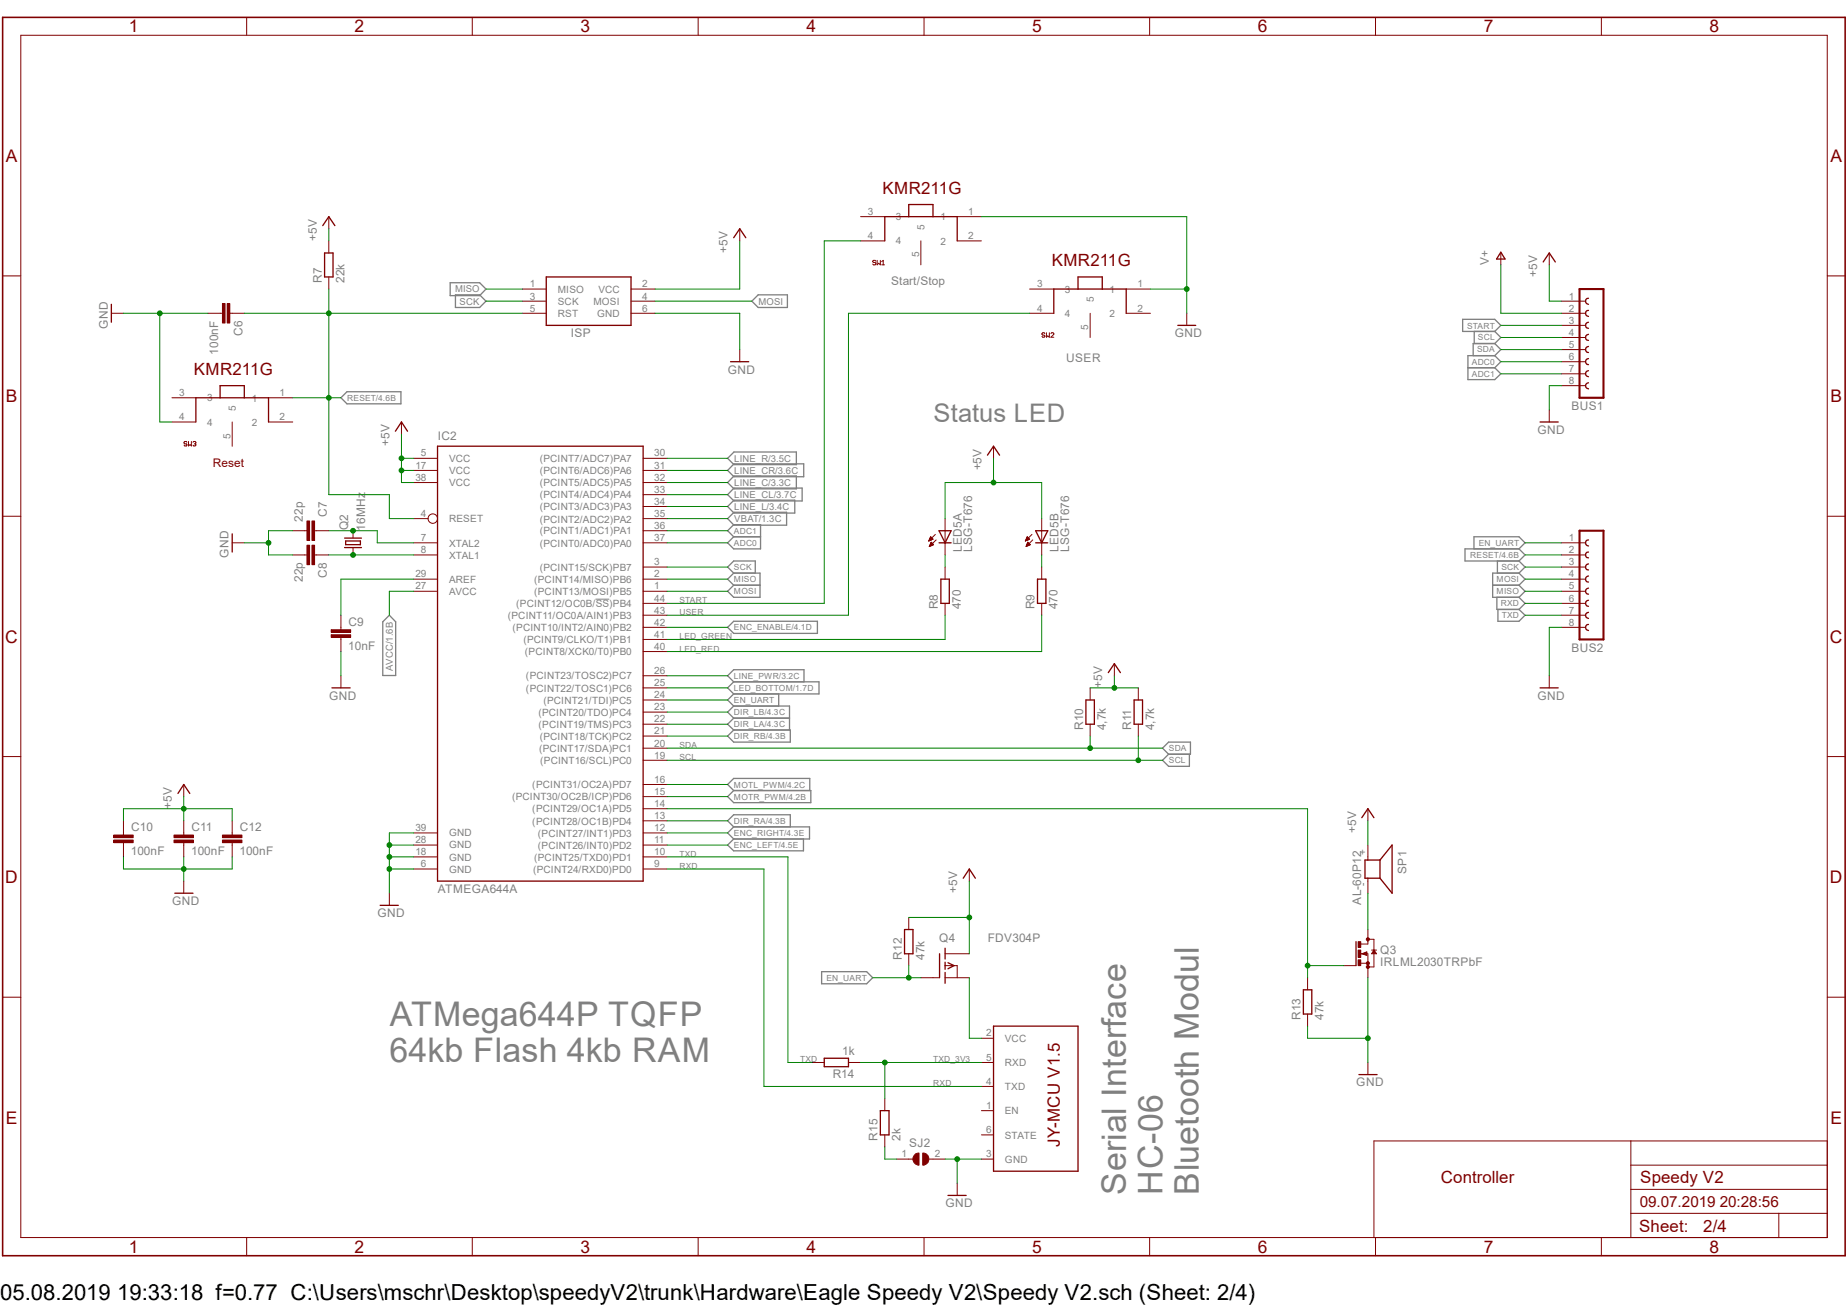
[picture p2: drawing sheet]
<svg xmlns="http://www.w3.org/2000/svg" width="297mm" height="210mm" viewBox="0 0 297 210" stroke-linecap="round" stroke-linejoin="round" font-family="sans-serif">
<path d="M95.8 96.4h2.2" fill="none" stroke="#808080" stroke-width=".16"/>
<g fill="none" stroke="#808080" stroke-width=".21">
<path d="M72.4 45.5h4.7l1 1-1 1h-4.7zM73.2 47.4h3.9l1 1-1 1h-3.9zM120.9 48.4l1-1h4.7v2h-4.7zM235.2 51.4h5.2l.9 .9-.9 1h-5.2zM236.1 59.1h4.3M237.1 53.3v1.9M240.4 55.2l.9 1-.9 1M240.4 57.2h-4.3v3.8h4.3l.9-.9-.9-1M240.4 55.2h-3.5v2M240.4 53.3l.9 1-.9 .9M240.4 57.2l.9 1-.9 .9M54.8 64l1-1h8.7v1.9h-8.7z"/>
<path d="M117 73.7l1-1h10.1v2h-10.1zM118 78.5h11v2.1h-11l-1-1.1zM118 76.5h10.1v2.1h-10.1l-1-1zM118 74.6h11.2v2.1h-11.2l-1-1.1zM62.6 98.9l1 1.1v8.6h-2v-8.6zM117 81.4l1-1h9.8v2.1h-9.8zM117 85.3l1-.9h4.3v3.9h-4.3l-1-1 1-1zM118 92.2h4.2v3.9h-4.2l-1-1 1-1M118 92.2l-1-1 1-1h3.5v2M118 92.2l-1 .9 1 1M118 94.1h4.2M118 86.3h4.3"/>
<path d="M118 82.4h8.5v2.1h-8.5l-1-1.1zM237 88.3v-2h7.3l.9 1-.9 1M240 94.1h4.3M240.7 96.1v1.9h3.6M240.8 90.2v2M240.9 98v1.9h3.4l.9-1-.9-.9M244.3 96.1l.9 .9-.9 1M244.3 92.2h-4.3v3.9h4.3M244.3 88.3h-8.7v1.9h8.7M244.3 90.2l.9 1-.9 1M244.3 94.1l.9 1-.9 1M244.3 92.2l.9 .9-.9 1"/>
<path d="M244.3 88.3l.9 .9-.9 1M117 100.9l1-1h13.4v2h-13.4zM117 118.4l1-1h9.1v1.9h-9.1zM118 109.6l-1-.9 1-1h11.3v1.9M118 109.6h13.7v2h-13.7M118 109.6l-1 1 1 1M118 111.6l-1 1 1 .9M118 113.5h9v3.9M118 113.5l-1 1 1 1M118 115.5h9M118 115.5l-1 1 1 .9M125.2 111.6v1.9"/>
<path d="M117 128.1l1-1h12.4v2h-12.4zM118 134.9l-1 1 1 .9h11.2v-1.9M118 133h12.2v1.9h-12.2M118 133l-1 .9 1 1M118 127.1l-1-.9 1-1h12.2v1.9M118 133l-1-1 1-1h9.1v2M186.9 120.3l1-1h3.5v2h-3.5zM187.9 121.3l-1 1 1 .9h3.4v-1.9M132.1 156.3h7.3l.9 .9-.9 1h-7.3z"/>
</g>
<g fill="none" stroke="#800000" stroke-width=".16">
<path d="M3.3 5.7h290.5v193.3h-290.5zM39.7 2.8v2.9M75.9 2.8v2.9M112.3 2.8v2.9M148.6 2.8v2.9M184.9 2.8v2.9M221.2 2.8v2.9M257.5 2.8v2.9M52.9 34.8v2M52.9 38.7v2M119 36.8v1.9M.4 44.4h2.9"/>
<path d="M17.9 50.4h2M33.4 50.4h2.4M35.8 48.8h.4v3.1h-.4zM36.5 48.8h.5v3.1h-.5zM37 50.4h2.3M52.9 44.5v2M84 50.4h3.8M84 46.5h3.8M84 48.4h3.8M101.5 50.4h3.8M101.5 46.5h3.8M101.5 48.4h3.8"/>
<path d="M119 56.2v2M190.8 50.4v1.9M293.8 44.4h2.9M64.6 67.9v1.9M.4 83h2.9M37.3 87.3h2M47.1 85.3h2.3M47.1 89.2h2.3M49.4 83.8h.4v3.1h-.4zM49.4 87.7h.4v3.1h-.4zM50.2 83.8h.4v3.1h-.4zM50.2 87.7h.4v3.1h-.4z"/>
<path d="M50.5 85.3h2.4M50.5 89.2h2.4M54.8 98.9v2.4M293.8 83h2.9M53.3 102.1h3.1v.4h-3.1zM53.3 101.3h3.1v.4h-3.1zM54.8 102.4v2.4M54.8 108.7v1.9M.4 121.7h2.9M35.8 135.1h3.1v.4h-3.1zM35.8 134.3h3.1v.4h-3.1zM37.3 132v2.3"/>
<path d="M37.3 135.5v2.3M220 135.9v2.4M293.8 121.7h2.9M62.6 143.6v2M218.8 154.9h1.2M219 153.4l.8-.3v.5zM220 151h.9v4.5h-.9v-2.1h-1.2M220 141.2v2.4M220 151.4v.4h-1.2M220.6 152.8h.8M220.9 152.8l.5 .6h-.8zM.4 160.4h2.9"/>
<path d="M130.6 170.9h1.9M136.4 170.9h2M142.3 176.7v1.9M157.8 167h2M157.8 174.7h2M157.8 170.9h2M157.8 178.6h2M293.8 160.4h2.9M39.7 199v2.9M75.9 199v2.9M112.3 199v2.9M142.3 182.5v1.9"/>
<path d="M148.6 199v2.9M153.9 190.3v1.9M157.8 186.4h2M157.8 182.5h2M184.9 199v2.9M221.2 199v2.9M257.5 199v2.9M262.3 195.1h31.5M262.3 183.5v15.5M262.3 191.3h31.5M262.3 187.4h31.5M286 195.1v3.9"/>
<path d="M293.8 183.5h-72.9v15.5"/>
</g>
<path d="M.4 2.8h296.3v199.1h-296.3z" fill="none" stroke="#800000" stroke-width=".25"/>
<g fill="none" stroke="#800000" stroke-width=".21">
<path d="M51.9 36.3l1-1.5 .9 1.5M118 38.2l1-1.4 .9 1.4M17.9 48.9v2.9M52.2 40.7h1.4v3.8h-1.4zM87.8 44.5h13.7v7.8h-13.7zM117.5 58.2h2.9M189.4 52.3h2.9M63.6 69.3l1-1.4 .9 1.4M37.3 85.9v2.9M53.4 110.6h2.9M221.9 138.3h-2.4v2.9h2.4M221.9 138.3v2.9"/>
<path d="M221.9 138.3l2-2.4v7.7l-2-2.4M61.1 145.6h3M218.1 151.4v3.9M219.2 153.4l.5 .1v-.3l-.4 .2M220.9 153l.2 .2h-.3zM132.5 170.2h3.9v1.3h-3.9zM141.6 178.6h1.4v3.9h-1.4zM159.8 165h13.6v23.3h-13.6zM152.4 192.2h3"/>
</g>
<path d="M36 48.8v3.1M36.7 48.8v3.1M49.6 83.8v3.1M49.6 87.7v3.1M50.4 83.8v3.1M50.4 87.7v3.1M53.3 102.3h3.1M53.3 101.5h3.1M35.8 135.3h3.1M35.8 134.5h3.1" fill="none" stroke="#800000" stroke-width=".42"/>
<circle cx="220" cy="155.5" r=".25" fill="#800000"/>
<circle cx="220" cy="155.5" r=".25" fill="none" stroke="#800000" stroke-width=".16"/>
<circle cx="220" cy="154.9" r=".25" fill="#800000"/>
<circle cx="220" cy="154.9" r=".25" fill="none" stroke="#800000" stroke-width=".16"/>
<circle cx="220" cy="151" r=".25" fill="#800000"/>
<circle cx="220" cy="151" r=".25" fill="none" stroke="#800000" stroke-width=".16"/>
<path d="M218.4 151.4h.4v1h-.4z" fill-rule="evenodd" fill="#800000"/>
<path d="M218.4 151.4h.4v1h-.4z" fill="none" stroke="#800000" stroke-width=".16"/>
<path d="M218.4 154.3h.4v1h-.4z" fill-rule="evenodd" fill="#800000"/>
<path d="M218.4 154.3h.4v1h-.4z" fill="none" stroke="#800000" stroke-width=".16"/>
<path d="M218.4 152.8h.4v1.2h-.4z" fill-rule="evenodd" fill="#800000"/>
<g fill="none" stroke="#800000" stroke-width=".16">
<path d="M138.4 38.7h3.9M138.4 34.8h3.9M148.1 38.7v3.9M153.9 38.7h3.9M153.9 34.8h3.9M140.8 42l-.1-.1-.4 .1 .2 .2 .3 .1-.1 .3-.4-.1M141.1 41.9v.7l.2-.3 .3 .3v-.7M141.8 42.6h.4M141.8 42.1l.2-.2v.7M165.6 50.4h3.9M165.6 46.5h3.9M168 53.6l-.1-.1-.3 .1 .1 .3 .3 .1-.1 .2-.3-.1"/>
<path d="M168.3 53.5v.7l.2-.2 .2 .2v-.7M169 53.6l.1-.1 .4 .1-.5 .6h.5M175.3 50.4v3.9M181.1 50.4h3.9M181.1 46.5h3.9M249.1 40.7v1.9M27.6 67.9h3.9M27.6 64h3.9M30.1 71.1l-.1-.1-.4 .1 .1 .3h.3l.1 .1-.1 .2-.4-.1M30.3 71v.7l.3-.2 .2 .2v-.7M31 71.1l.4-.1 .1 .1-.1 .3M31.3 71.4h.1"/>
<path d="M31.4 71.4l.1 .1-.1 .2-.4-.1M37.3 67.9v3.9M43.2 67.9h3.9M43.2 64h3.9M66.5 75.6h3.9M66.5 73.7h3.9M66.5 77.6h3.9M103.4 75.6h3.9M103.4 73.7h3.9M103.4 77.6h3.9M103.4 79.5h3.9M159.8 71.8v1.9"/>
<path d="M249.1 65.9v2M66.5 93.1h3.9M66.5 95.1h3.9M66.5 83.4h2.4M66.5 87.3h3.9M66.5 89.2h3.9M103.4 91.2h3.9M103.4 93.1h3.9M103.4 95.1h3.9M103.4 97h3.9M103.4 98.9h3.9M103.4 81.4h3.9"/>
<path d="M103.4 83.4h3.9M103.4 85.3h3.9M103.4 87.3h3.9M103.4 108.7h3.9M103.4 110.6h3.9M103.4 112.6h3.9M103.4 114.5h3.9M103.4 116.5h3.9M103.4 118.4h3.9M103.4 100.9h3.9M103.4 102.8h3.9M103.4 104.8h3.9"/>
<path d="M18.3 135.1h3.1v.4h-3.1zM18.3 134.3h3.1v.4h-3.1zM19.9 132v2.3M19.9 135.5v2.3M28 135.1h3.1v.4h-3.1zM28 134.3h3.1v.4h-3.1zM29.5 126.2v1.9M29.5 132v2.3M29.5 135.5v2.3M66.5 133.9h3.9M66.5 135.9h3.9M66.5 137.8h3.9"/>
<path d="M66.5 139.7h3.9M103.4 126.2h3.9M103.4 128.1h3.9M103.4 130h3.9M103.4 132h3.9M103.4 133.9h3.9M103.4 135.9h3.9M103.4 137.8h3.9M103.4 139.7h3.9M103.4 120.3h3.9M103.4 122.3h3.9M155.9 139.7v2"/>
<path d="M220 130v2M29.5 141.7v1.9M210.3 157.2v2M216.1 155.3h2M218.4 152.8h.4v1.2h-.4zM220 149.5v1.9M220 155.3v1.9M210.3 163.1v1.9"/>
<circle cx="69.6" cy="83.4" r=".76"/>
</g>
<g fill="none" stroke="#800000" stroke-width=".21">
<path d="M142.3 38.7v-3.9h11.6v3.9M146.1 34.8v-1.9h3.9v1.9M169.5 50.4v-3.9h11.6v3.9M173.4 46.5v-2h3.8v2M248.2 42.1l.9-1.4 1 1.4M31.5 67.9v-3.9h11.7v3.9M35.4 64v-2h3.9v2M70.4 71.8h33v69.9h-33zM158.8 73.2l1-1.4 .9 1.4M247.6 67.9h3M28.6 127.6l.9-1.4 1 1.4M219 131.5l1-1.5 .9 1.5"/>
<path d="M28.1 143.6h2.9M154.9 141.2l1-1.5 .9 1.5M209.6 159.2h1.3v3.9h-1.3z"/>
</g>
<path d="M18.3 135.3h3.1M18.3 134.5h3.1M28 135.3h3.1M28 134.5h3.1" fill="none" stroke="#800000" stroke-width=".42"/>
<path d="M148.4 185.4a.97 .97 0 0 1 1 1 .97 .97 0 0 1-1 1z" fill-rule="evenodd" fill="#800000"/>
<path d="M148.4 185.4a.97 .97 0 0 1 1 1 .97 .97 0 0 1-1 1z" fill="none" stroke="#800000" stroke-width=".16"/>
<path d="M147.2 185.5l.6-.1v2a1 1 0 0 1-1-.7 1 1 0 0 1 .4-1.2z" fill-rule="evenodd" fill="#800000"/>
<g fill="none" stroke="#800000" stroke-width=".16">
<path d="M241.3 40.7v1.9M251.1 48.4h3.9M251.1 50.4h3.9M251.1 52.3h3.9M251.1 54.3h3.9M251.1 56.2h3.9M251.1 58.2h3.9M251.1 60.1h3.9M251.1 62h3.9M56.8 85.3v1.2M56.8 88.1v1.1M149.4 87h.1"/>
<path d="M149.4 86.9h.1M149.4 86.9h.3M149.4 86.8h.4M149.5 86.7h.4M149.5 86.7h.5M149.5 87.8h.1M149.5 86.6h.4M149.5 87.8h.3M149.5 87.7h.4M149.6 86.5h.3M149.6 87.6h.4M149.6 86.4h.2"/>
<path d="M149.6 86.4h.1M149.6 87.6h.5M149.6 87.5h.5M149.6 87.5h.4M149.6 87.4h.3M149.7 87.3h.1M149.7 87.3h.2M149.7 87.2l-.3 .7M149.7 87.2l.4 .4M149.7 87.2h.1M150 86.7l-.4-.4-.2 .7M150 86.7l-.6 .3"/>
<path d="M150.1 87.6l-.7 .3M150.4 85.9l-1 1.1M150.5 86.8l-1.1 1.1M152 83.4v5.8M152 91.2v1.9M152 97v1.9M164.9 87h.1M164.9 86.9h.2M165 86.9h.2M165 86.8h.4M165 86.7h.5M165 86.7h.6"/>
<path d="M165 87.8h.1M165 87.8h.2M165.1 86.6h.4M165.1 87.8h.2M165.1 86.6h.3M165.1 86.5h.3M165.1 87.7h.3M165.1 87.6h.5M165.1 86.4h.2M165.1 87.6h.6M165.1 87.5h.5M165.2 86.4h.1"/>
<path d="M165.2 87.5h.3M165.2 87.4h.3M165.2 87.3h.2M165.3 87.3h.1M165.3 87.2h.1M165.3 87.2l-.3 .7M165.3 87.2l.4 .4-.7 .3M165.6 86.7l-.4-.4-.3 .7M165.6 86.7l-.7 .3M165.9 85.9l-1 1.1M166.1 86.8l-1.1 1.1M167.5 83.4v5.8"/>
<path d="M167.5 91.2v1.9M167.5 97v1.9M251.1 87.3h3.9M251.1 89.2h3.9M251.1 91.2h3.9M251.1 93.1h3.9M251.1 95.1h3.9M251.1 97h3.9M251.1 98.9h3.9M175.3 110.6v2M175.3 116.5v1.9M179.2 106.7v2"/>
<path d="M183 110.6v2M183 116.5v1.9M249.1 108.7v1.9M251.1 100.9h3.9M146.1 147.5v2M146.1 153.4v1.9M148.1 157.2h2.9M152 157.2h3.9M152 155.3h1.9v1.9M152 153.4h3.9M220 170.9v1.9M144.2 186.4h2.6"/>
<path d="M147.2 185.5l.6-.1v2a1 1 0 0 1-1-.7 1 1 0 0 1 .4-1.2zM149.4 186.4h2.6"/>
</g>
<g fill="none" stroke="#800000" stroke-width=".21">
<path d="M241.3 40.6l.7 1.1h-1.3zM255.4 51.8a.49 .49 0 0 0-.4 .5 .49 .49 0 0 0 .4 .5M255.4 49.9a.49 .49 0 0 0-.4 .5 .49 .49 0 0 0 .4 .5M255.4 48a.49 .49 0 0 0-.4 .5 .49 .49 0 0 0 .4 .4M255.4 55.7a.49 .49 0 0 0-.4 .5 .49 .49 0 0 0 .4 .5M255.4 53.8a.49 .49 0 0 0-.4 .5 .49 .49 0 0 0 .4 .4M255.4 59.6a.49 .49 0 0 0-.4 .5 .49 .49 0 0 0 .4 .5M255.4 57.7a.49 .49 0 0 0-.4 .4 .49 .49 0 0 0 .4 .5M255.4 61.6a.49 .49 0 0 0-.4 .4 .49 .49 0 0 0 .4 .5M55.4 86.5h2.7M55.4 88.1h2.7M55.6 87h2.4v.6h-2.4z"/>
<path d="M151 85.3h2l-1 2zM151 87.3h2M151.3 93.1h1.4v3.9h-1.4zM166.5 87.3h2M166.5 85.3h2l-1 2zM166.8 93.1h1.4v3.9h-1.4zM255.4 90.7a.49 .49 0 0 0-.4 .5 .49 .49 0 0 0 .4 .5M255.4 88.8a.47 .47 0 0 0-.4 .4 .47 .47 0 0 0 .4 .5M255.4 86.8a.49 .49 0 0 0-.4 .5 .49 .49 0 0 0 .4 .5M255.4 94.6a.49 .49 0 0 0-.4 .5 .49 .49 0 0 0 .4 .4M255.4 92.6a.49 .49 0 0 0-.4 .5 .49 .49 0 0 0 .4 .5M255.4 98.5a.49 .49 0 0 0-.4 .5 .49 .49 0 0 0 .4 .4"/>
<path d="M255.4 96.5a.49 .49 0 0 0-.4 .5 .49 .49 0 0 0 .4 .5M174.6 112.6h1.4v3.9h-1.4zM178.2 108.2l1-1.5 1 1.5M182.4 112.6h1.3v3.9h-1.3zM247.6 110.6h3M255.4 100.4a.49 .49 0 0 0-.4 .5 .49 .49 0 0 0 .4 .5M145.5 149.5h1.3v3.9h-1.3zM151.1 153.4v3.8M152 152.5v1.7M152 154.7v1.2M152 156.4v1.7M152.4 154.8l1 .5-1 .5"/>
<path d="M218.5 172.8h2.9"/>
</g>
<path d="M254 46.5h3.9v17.5h-3.9zM254 85.3h3.9v17.5h-3.9z" fill="none" stroke="#800000" stroke-width=".34"/>
<path d="M52.9 36.8v1.9M119 38.7v7.8h-13.7M64.6 69.8v5.8h1.9M64.6 73.7h1.9M107.3 79.5h9.7M107.3 77.6h9.7M107.3 75.6h9.7M107.3 83.4h9.7M107.3 81.4h9.7M220 132v3.9" fill="none" stroke="#008000" stroke-width=".16"/>
<circle cx="64.6" cy="73.7" r=".38" fill="#008000"/>
<g fill="none" stroke="#008000" stroke-width=".16">
<path d="M64.6 75.6v2h1.9"/>
<circle cx="64.6" cy="73.7" r=".38"/>
</g>
<circle cx="64.6" cy="75.6" r=".38" fill="#008000"/>
<g fill="none" stroke="#008000" stroke-width=".16">
<path d="M19.9 132v-2h17.4v2M29.5 128.1v1.9"/>
<circle cx="64.6" cy="75.6" r=".38"/>
</g>
<circle cx="29.5" cy="130" r=".38" fill="#008000"/>
<g fill="none" stroke="#008000" stroke-width=".16">
<path d="M249.1 42.6v5.8h2M29.5 130v2M146.1 147.5h9.8M155.9 141.7v11.7"/>
<circle cx="29.5" cy="130" r=".38"/>
</g>
<circle cx="155.9" cy="147.5" r=".38" fill="#008000"/>
<g fill="none" stroke="#008000" stroke-width=".16">
<path d="M175.3 110.6h7.7M179.2 108.7v1.9"/>
<circle cx="155.9" cy="147.5" r=".38"/>
</g>
<circle cx="179.2" cy="110.6" r=".38" fill="#008000"/>
<g fill="none" stroke="#008000" stroke-width=".16">
<path d="M159.8 73.7v3.9M152 83.4v-5.8h15.5v5.8"/>
<circle cx="179.2" cy="110.6" r=".38"/>
</g>
<circle cx="159.8" cy="77.6" r=".38" fill="#008000"/>
<g fill="none" stroke="#008000" stroke-width=".16">
<path d="M19.9 50.4h13.5M25.7 50.4v17.5M105.3 50.4h13.7v5.8"/>
<circle cx="159.8" cy="77.6" r=".38"/>
</g>
<circle cx="25.7" cy="50.4" r=".38" fill="#008000"/>
<g fill="none" stroke="#008000" stroke-width=".16">
<path d="M25.7 67.9h1.9M157.8 186.4h-3.9v3.9"/>
<circle cx="25.7" cy="50.4" r=".38"/>
</g>
<circle cx="153.9" cy="186.4" r=".38" fill="#008000"/>
<g fill="none" stroke="#008000" stroke-width=".16">
<path d="M190.8 34.8v15.6M185 46.5h5.8M152 186.4h1.9"/>
<circle cx="153.9" cy="186.4" r=".38"/>
</g>
<circle cx="190.8" cy="46.5" r=".38" fill="#008000"/>
<g fill="none" stroke="#008000" stroke-width=".16">
<path d="M157.8 34.8h33M62.6 137.8h3.9M66.5 133.9h-3.9v9.7"/>
<circle cx="190.8" cy="46.5" r=".38"/>
</g>
<circle cx="62.6" cy="137.8" r=".38" fill="#008000"/>
<g fill="none" stroke="#008000" stroke-width=".16">
<path d="M62.6 139.7h3.9"/>
<circle cx="62.6" cy="137.8" r=".38"/>
</g>
<circle cx="62.6" cy="139.7" r=".38" fill="#008000"/>
<g fill="none" stroke="#008000" stroke-width=".16">
<path d="M62.6 135.9h3.9"/>
<circle cx="62.6" cy="139.7" r=".38"/>
</g>
<circle cx="62.6" cy="135.9" r=".38" fill="#008000"/>
<g fill="none" stroke="#008000" stroke-width=".16">
<path d="M39.3 87.3h3.9M47.1 85.3h-3.9v3.9h3.9"/>
<circle cx="62.6" cy="135.9" r=".38"/>
</g>
<circle cx="43.2" cy="87.3" r=".38" fill="#008000"/>
<g fill="none" stroke="#008000" stroke-width=".16">
<path d="M54.8 104.8v3.9M19.9 137.8v1.9h9.6M29.5 137.8v3.9"/>
<circle cx="43.2" cy="87.3" r=".38"/>
</g>
<circle cx="29.5" cy="139.7" r=".38" fill="#008000"/>
<g fill="none" stroke="#008000" stroke-width=".16">
<path d="M251.1 62h-2v3.9M37.3 137.8v1.9h-7.8M220 157.2v13.7M210.3 165v2h9.7"/>
<circle cx="29.5" cy="139.7" r=".38"/>
</g>
<circle cx="220" cy="167" r=".38" fill="#008000"/>
<g fill="none" stroke="#008000" stroke-width=".16">
<path d="M52.9 85.3h7.8v2h5.8M66.5 95.1h-3.9v3.8M251.1 100.9h-2v7.8"/>
<circle cx="220" cy="167" r=".38"/>
</g>
<circle cx="56.8" cy="85.3" r=".38" fill="#008000"/>
<g fill="none" stroke="#008000" stroke-width=".16">
<path d="M52.9 89.2h13.6"/>
<circle cx="56.8" cy="85.3" r=".38"/>
</g>
<circle cx="56.8" cy="89.2" r=".38" fill="#008000"/>
<g fill="none" stroke="#008000" stroke-width=".16">
<path d="M245.2 98.9h5.9M245.2 97h5.9M107.3 137.8h19.4v33.1h3.9M107.3 139.7h15.6v35h34.9M138.4 170.9h19.4M142.3 170.9v5.8"/>
<circle cx="56.8" cy="89.2" r=".38"/>
</g>
<circle cx="142.3" cy="170.9" r=".38" fill="#008000"/>
<g fill="none" stroke="#008000" stroke-width=".16">
<path d="M78.1 48.4h5.9M107.3 73.7h9.7M107.3 91.2h9.7M245.2 91.2h5.9M107.3 130h103v27.2M210.3 155.3h5.8"/>
<circle cx="142.3" cy="170.9" r=".38"/>
</g>
<circle cx="210.3" cy="155.3" r=".38" fill="#008000"/>
<g fill="none" stroke="#008000" stroke-width=".16">
<path d="M78.1 46.5h5.9M105.3 48.4h15.6M66.5 93.1h-11.7v5.8M107.3 93.1h9.7M107.3 95.1h9.7M245.2 93.1h5.9M245.2 95.1h5.9M175.3 118.4v1.9M107.3 135.9h9.7M107.3 133.9h9.7M107.3 120.3h79.6M220 143.6v5.9"/>
<circle cx="210.3" cy="155.3" r=".38"/>
</g>
<circle cx="175.3" cy="120.3" r=".38" fill="#008000"/>
<g fill="none" stroke="#008000" stroke-width=".16">
<path d="M241.3 56.2h9.8M183 118.4v3.9M107.3 122.3h79.6"/>
<circle cx="175.3" cy="120.3" r=".38"/>
</g>
<circle cx="183" cy="122.3" r=".38" fill="#008000"/>
<g fill="none" stroke="#008000" stroke-width=".16">
<path d="M138.4 38.7h-5.9v58.3h-25.2M52.9 46.5v3.9h31.1M165.6 50.4h-29.2v48.5h-29.1M241.3 54.3h9.8M241.3 52.3h9.8M152 98.9v3.9h-44.7M167.5 98.9v5.9h-60.2"/>
<circle cx="183" cy="122.3" r=".38"/>
</g>
<circle cx="52.9" cy="50.4" r=".38" fill="#008000"/>
<g fill="none" stroke="#008000" stroke-width=".16">
<path d="M39.3 50.4h13.6v29.1h9.7v3.9h3.9M47.1 64h5.8"/>
<circle cx="52.9" cy="50.4" r=".38"/>
</g>
<circle cx="52.9" cy="64" r=".38" fill="#008000"/>
<g fill="none" stroke="#008000" stroke-width=".16">
<path d="M241.3 42.6v7.8h9.8M241.3 58.2h9.8M52.9 64h1.9M241.3 60.1h9.8M107.3 87.3h9.7M107.3 85.3h9.7M245.2 89.2h5.9M107.3 108.7h9.7M107.3 110.6h9.7M107.3 112.6h9.7M107.3 126.2h9.7M107.3 128.1h9.7"/>
<path d="M140.3 157.2h7.8M146.1 155.3v1.9M142.3 184.4v2h1.9"/>
<circle cx="52.9" cy="64" r=".38"/>
</g>
<circle cx="146.1" cy="157.2" r=".38" fill="#008000"/>
<g fill="none" stroke="#008000" stroke-width=".16">
<path d="M152 89.2v2M167.5 89.2v2M245.2 87.3h5.9M107.3 114.5h9.7M107.3 116.5h9.7M107.3 100.9h9.7M107.3 118.4h9.7M107.3 132h9.7M155.9 157.2v9.8h1.9"/>
<circle cx="146.1" cy="157.2" r=".38"/>
</g>
<g font-size="5.5" fill="#808080">
<text x="62.7" y="165">ATMega644P TQFP</text>
<text x="62.6" y="170.9">64kb Flash 4kb RAM</text>
<text x="181.1" y="192.2" transform="rotate(-90 181.1 192.2)">Serial Interface</text>
<text x="186.9" y="192.2" transform="rotate(-90 186.9 192.2)">HC-06</text>
<text x="192.8" y="192.2" transform="rotate(-90 192.8 192.2)">Bluetooth Modul</text>
</g>
<text font-size="4.1" fill="#808080" x="150.1" y="67.9">Status LED</text>
<text font-size="3.6" x="0" y="209">05.08.2019 19:33:18 f=0.77 C:\Users\mschr\Desktop\speedyV2\trunk\Hardware\Eagle Speedy V2\Speedy V2.sch (Sheet: 2/4)</text>
<g font-size="2.8" fill="#800000">
<text x="20.7" y="5.2">1</text>
<text x="57" y="5.2">2</text>
<text x="93.3" y="5.2">3</text>
<text x="129.7" y="5.2">4</text>
<text x="166" y="5.2">5</text>
<text x="202.3" y="5.2">6</text>
<text x="238.6" y="5.2">7</text>
<text x="274.9" y="5.2">8</text>
<text x=".9" y="26">A</text>
<text x="294.3" y="26">A</text>
<text x=".9" y="64.6">B</text>
<text x="294.3" y="64.6">B</text>
<text x=".8" y="103.3">C</text>
<text x="294.3" y="103.3">C</text>
<text x=".8" y="142">D</text>
<text x="294.3" y="142">D</text>
<text x=".9" y="180.7">E</text>
<text x="294.3" y="180.7">E</text>
<text x="20.7" y="201.5">1</text>
<text x="57" y="201.5">2</text>
<text x="93.3" y="201.5">3</text>
<text x="129.7" y="201.5">4</text>
<text x="166" y="201.5">5</text>
<text x="202.3" y="201.5">6</text>
<text x="238.6" y="201.5">7</text>
<text x="274.9" y="201.5">8</text>
</g>
<g font-size="2.7" fill="#800000">
<text x="141.9" y="31.2">KMR211G</text>
<text x="169.1" y="42.8">KMR211G</text>
<text x="31.2" y="60.3">KMR211G</text>
<text x="170.4" y="184.4" transform="rotate(-90 170.4 184.4)">JY-MCU V1.5</text>
<text x="231.7" y="190.3">Controller</text>
<text x="263.7" y="190.3">Speedy V2</text>
<text x="263.6" y="198.2">Sheet:</text>
<text x="273.9" y="198">2/4</text>
</g>
<text font-size="2.5" fill="#800000" x="263.7" y="194.1">09.07.2019 20:28:56</text>
<g font-size="1.9" fill="#808080">
<text x="50.9" y="38.7" transform="rotate(-90 50.9 38.7)">+5V</text>
<text x="117" y="40.7" transform="rotate(-90 117 40.7)">+5V</text>
<text x="51.7" y="45.5" transform="rotate(-90 51.7 45.5)">R7</text>
<text x="55.4" y="45.5" transform="rotate(-90 55.4 45.5)">22k</text>
<text x="143.3" y="45.9">Start/Stop</text>
<text x="239.4" y="42.6" transform="rotate(-90 239.4 42.6)">V+</text>
<text x="247.2" y="44.5" transform="rotate(-90 247.2 44.5)">+5V</text>
<text x="17.3" y="52.8" transform="rotate(-90 17.3 52.8)">GND</text>
<text x="35.1" y="57" transform="rotate(-90 35.1 57)">100nF</text>
<text x="39" y="54" transform="rotate(-90 39 54)">C6</text>
<text x="91.8" y="54.3">ISP</text>
<text x="171.4" y="58.2">USER</text>
<text x="188.9" y="54.3">GND</text>
<text x="117.1" y="60.1">GND</text>
<text x="252.7" y="65.9">BUS1</text>
<text x="62.6" y="71.8" transform="rotate(-90 62.6 71.8)">+5V</text>
<text x="70.4" y="70.8">IC2</text>
<text x="247.2" y="69.8">GND</text>
<text x="157.8" y="75.7" transform="rotate(-90 157.8 75.7)">+5V</text>
<text x="48.7" y="83.9" transform="rotate(-90 48.7 83.9)">22p</text>
<text x="52.6" y="83.1" transform="rotate(-90 52.6 83.1)">C7</text>
<text x="36.7" y="89.7" transform="rotate(-90 36.7 89.7)">GND</text>
<text x="56" y="85.3" transform="rotate(-90 56 85.3)">Q2</text>
<text x="58.7" y="85.3" transform="rotate(-90 58.7 85.3)">16MHz</text>
<text x="154.7" y="88.8" transform="rotate(-90 154.7 88.8)">LED5A</text>
<text x="156.3" y="88.8" transform="rotate(-90 156.3 88.8)">LSG-T676</text>
<text x="170.2" y="88.8" transform="rotate(-90 170.2 88.8)">LED5B</text>
<text x="171.9" y="88.8" transform="rotate(-90 171.9 88.8)">LSG-T676</text>
<text x="48.7" y="93.6" transform="rotate(-90 48.7 93.6)">22p</text>
<text x="52.6" y="92.9" transform="rotate(-90 52.6 92.9)">C8</text>
<text x="56" y="100.6">C9</text>
<text x="150.8" y="98" transform="rotate(-90 150.8 98)">R8</text>
<text x="154.5" y="98" transform="rotate(-90 154.5 98)">470</text>
<text x="166.4" y="98" transform="rotate(-90 166.4 98)">R9</text>
<text x="170.1" y="98" transform="rotate(-90 170.1 98)">470</text>
<text x="56" y="104.5">10nF</text>
<text x="252.7" y="104.8">BUS2</text>
<text x="52.9" y="112.6">GND</text>
<text x="177.3" y="110.6" transform="rotate(-90 177.3 110.6)">+5V</text>
<text x="247.2" y="112.6">GND</text>
<text x="174.2" y="117.4" transform="rotate(-90 174.2 117.4)">R10</text>
<text x="177.8" y="117.4" transform="rotate(-90 177.8 117.4)">4,7k</text>
<text x="181.9" y="117.4" transform="rotate(-90 181.9 117.4)">R11</text>
<text x="185.6" y="117.4" transform="rotate(-90 185.6 117.4)">4,7k</text>
<text x="27.6" y="130" transform="rotate(-90 27.6 130)">+5V</text>
<text x="21" y="137.5">100nF</text>
<text x="21.1" y="133.6">C10</text>
<text x="30.7" y="137.5">100nF</text>
<text x="30.8" y="133.6">C11</text>
<text x="38.5" y="137.5">100nF</text>
<text x="38.6" y="133.6">C12</text>
<text x="218.1" y="133.9" transform="rotate(-90 218.1 133.9)">+5V</text>
<text x="70.4" y="143.6">ATMEGA644A</text>
<text x="153.9" y="143.6" transform="rotate(-90 153.9 143.6)">+5V</text>
<text x="226.2" y="140.5" transform="rotate(-90 226.2 140.5)">SP1</text>
<text x="27.7" y="145.6">GND</text>
<text x="60.7" y="147.5">GND</text>
<text x="218.9" y="145.5" transform="rotate(-90 218.9 145.5)">AL-60P12</text>
<text x="145" y="154.3" transform="rotate(-90 145 154.3)">R12</text>
<text x="148.7" y="154.3" transform="rotate(-90 148.7 154.3)">47k</text>
<text x="151" y="151.4">Q4</text>
<text x="158.8" y="151.4">FDV304P</text>
<text x="222" y="155.3">IRLML2030TRPbF</text>
<text x="222" y="153.4">Q3</text>
<text x="209.1" y="164" transform="rotate(-90 209.1 164)">R13</text>
<text x="212.8" y="164" transform="rotate(-90 212.8 164)">47k</text>
<text x="133.9" y="173.4">R14</text>
<text x="135.4" y="169.7">1k</text>
<text x="218.1" y="174.7">GND</text>
<text x="141.1" y="183.4" transform="rotate(-90 141.1 183.4)">R15</text>
<text x="144.8" y="183.5" transform="rotate(-90 144.8 183.5)">2k</text>
<text x="146.2" y="184.4">SJ2</text>
<text x="152" y="194.1">GND</text>
</g>
<text font-size="1.9" fill="#800000" x="34.2" y="75.1">Reset</text>
<g font-size="1.6" fill="#808080">
<text x="139.6" y="34.5">3</text>
<text x="144.1" y="35.4">3</text>
<text x="151.3" y="35.4">1</text>
<text x="155.7" y="34.5">1</text>
<text x="139.6" y="38.4">4</text>
<text x="144.1" y="39.3">4</text>
<text x="147.8" y="41.4" transform="rotate(-90 147.8 41.4)">5</text>
<text x="148.7" y="36.9" transform="rotate(-90 148.7 36.9)">5</text>
<text x="151.3" y="39.3">2</text>
<text x="155.7" y="38.4">2</text>
<text x="85.2" y="46.2">1</text>
<text x="89.7" y="47.1">MISO</text>
<text x="96.2" y="47.1">VCC</text>
<text x="103.3" y="46.2">2</text>
<text x="166.8" y="46.2">3</text>
<text x="171.2" y="47.1">3</text>
<text x="178.4" y="47.1">1</text>
<text x="182.9" y="46.2">1</text>
<text x="85.2" y="48.2">3</text>
<text x="85.2" y="50.1">5</text>
<text x="89.7" y="49">SCK</text>
<text x="89.7" y="51">RST</text>
<text x="95.4" y="49">MOSI</text>
<text x="96" y="51">GND</text>
<text x="103.3" y="50.1">6</text>
<text x="103.3" y="48.2">4</text>
<text x="166.8" y="50.1">4</text>
<text x="171.2" y="51">4</text>
<text x="175" y="53" transform="rotate(-90 175 53)">5</text>
<text x="175.9" y="48.6" transform="rotate(-90 175.9 48.6)">5</text>
<text x="178.4" y="51">2</text>
<text x="182.9" y="50.1">2</text>
<text x="252.3" y="48.2">1</text>
<text x="252.3" y="50.1">2</text>
<text x="252.3" y="52.1">3</text>
<text x="252.3" y="54">4</text>
<text x="252.3" y="55.9">5</text>
<text x="252.3" y="57.9">6</text>
<text x="252.3" y="59.8">7</text>
<text x="28.8" y="63.7">3</text>
<text x="33.3" y="64.6">3</text>
<text x="40.5" y="64.6">1</text>
<text x="45" y="63.7">1</text>
<text x="252.3" y="61.8">8</text>
<text x="28.8" y="67.6">4</text>
<text x="33.3" y="68.5">4</text>
<text x="37.1" y="70.5" transform="rotate(-90 37.1 70.5)">5</text>
<text x="37.9" y="66.1" transform="rotate(-90 37.9 66.1)">5</text>
<text x="40.5" y="68.5">2</text>
<text x="45" y="67.6">2</text>
<text x="66.8" y="75.4">17</text>
<text x="66.8" y="77.3">38</text>
<text x="67.7" y="73.4">5</text>
<text x="72.2" y="76.2">VCC</text>
<text x="72.2" y="74.3">VCC</text>
<text x="86.8" y="76.2">(PCINT6/ADC6)PA6</text>
<text x="86.8" y="74.3">(PCINT7/ADC7)PA7</text>
<text x="105.2" y="75.4">31</text>
<text x="105.2" y="73.4">30</text>
<text x="105.2" y="77.3">32</text>
<text x="67.7" y="83.1">4</text>
<text x="72.2" y="84">RESET</text>
<text x="72.2" y="78.1">VCC</text>
<text x="86.8" y="78.2">(PCINT5/ADC5)PA5</text>
<text x="86.8" y="80.1">(PCINT4/ADC4)PA4</text>
<text x="86.8" y="82.1">(PCINT3/ADC3)PA3</text>
<text x="105.2" y="79.2">33</text>
<text x="105.2" y="81.2">34</text>
<text x="105.2" y="83.1">35</text>
<text x="67.7" y="89">8</text>
<text x="67.7" y="87">7</text>
<text x="72.2" y="89.8">XTAL1</text>
<text x="72.2" y="87.9">XTAL2</text>
<text x="86.8" y="84">(PCINT2/ADC2)PA2</text>
<text x="86.8" y="85.9">(PCINT1/ADC1)PA1</text>
<text x="86.8" y="87.9">(PCINT0/ADC0)PA0</text>
<text x="105.2" y="85.1">36</text>
<text x="105.2" y="87">37</text>
<text x="252.3" y="87">1</text>
<text x="252.3" y="89">2</text>
<text x="66.8" y="94.8">27</text>
<text x="66.8" y="92.8">29</text>
<text x="72.2" y="95.6">AVCC</text>
<text x="72.2" y="93.7">AREF</text>
<text x="85.9" y="93.7">(PCINT14/MISO)PB6</text>
<text x="85.9" y="95.7">(PCINT13/MOSI)PB5</text>
<text x="86.8" y="91.8">(PCINT15/SCK)PB7</text>
<text x="105.2" y="90.9">3</text>
<text x="105.2" y="92.8">2</text>
<text x="105.2" y="94.8">1</text>
<text x="252.3" y="90.9">3</text>
<text x="252.3" y="92.8">4</text>
<text x="252.3" y="94.8">5</text>
<text x="81.7" y="99.6">(PCINT11/OC0A/AIN1)PB3</text>
<text x="82.4" y="101.5">(PCINT10/INT2/AIN0)PB2</text>
<text x="83" y="97.6">(PCINT12/OC0B/SS)PB4</text>
<text x="105.2" y="96.7">44</text>
<text x="105.2" y="98.7">43</text>
<text x="105.2" y="100.6">42</text>
<text x="252.3" y="96.7">6</text>
<text x="252.3" y="98.7">7</text>
<text x="252.3" y="100.6">8</text>
<text x="84.2" y="103.5">(PCINT9/CLKO/T1)PB1</text>
<text x="84.4" y="105.4">(PCINT8/XCK0/T0)PB0</text>
<text x="105.2" y="102.6">41</text>
<text x="105.2" y="104.5">40</text>
<text x="84.6" y="109.3">(PCINT23/TOSC2)PC7</text>
<text x="84.6" y="111.2">(PCINT22/TOSC1)PC6</text>
<text x="87.4" y="113.2">(PCINT21/TDI)PC5</text>
<text x="105.2" y="108.4">26</text>
<text x="105.2" y="110.3">25</text>
<text x="105.2" y="112.3">24</text>
<text x="86.6" y="115.1">(PCINT20/TDO)PC4</text>
<text x="86.6" y="117.1">(PCINT19/TMS)PC3</text>
<text x="86.8" y="119">(PCINT18/TCK)PC2</text>
<text x="105.2" y="114.2">23</text>
<text x="105.2" y="116.2">22</text>
<text x="105.2" y="118.1">21</text>
<text x="86.7" y="120.9">(PCINT17/SDA)PC1</text>
<text x="86.9" y="122.9">(PCINT16/SCL)PC0</text>
<text x="105.2" y="125.9">16</text>
<text x="105.2" y="120.1">20</text>
<text x="105.2" y="122">19</text>
<text x="82.3" y="128.7">(PCINT30/OC2B/ICP)PD6</text>
<text x="85.6" y="126.7">(PCINT31/OC2A)PD7</text>
<text x="85.6" y="130.6">(PCINT29/OC1A)PD5</text>
<text x="105.2" y="127.8">15</text>
<text x="105.2" y="129.8">14</text>
<text x="105.2" y="131.7">13</text>
<text x="66.8" y="137.5">18</text>
<text x="66.8" y="135.6">28</text>
<text x="66.8" y="133.6">39</text>
<text x="72.2" y="136.4">GND</text>
<text x="72.2" y="134.5">GND</text>
<text x="85.6" y="132.6">(PCINT28/OC1B)PD4</text>
<text x="86.5" y="134.5">(PCINT27/INT1)PD3</text>
<text x="86.5" y="136.5">(PCINT26/INT0)PD2</text>
<text x="105.2" y="133.6">12</text>
<text x="105.2" y="135.6">11</text>
<text x="105.2" y="137.5">10</text>
<text x="219.7" y="137.5" transform="rotate(-90 219.7 137.5)">+</text>
<text x="67.7" y="139.5">6</text>
<text x="72.2" y="138.4">GND</text>
<text x="72.2" y="140.3">GND</text>
<text x="85.7" y="140.4">(PCINT24/RXD0)PD0</text>
<text x="85.9" y="138.4">(PCINT25/TXD0)PD1</text>
<text x="105.2" y="139.5">9</text>
<text x="219.7" y="142.5" transform="rotate(-90 219.7 142.5)">-</text>
<text x="158.6" y="166.7">2</text>
<text x="161.6" y="167.6">VCC</text>
<text x="158.6" y="170.6">5</text>
<text x="161.6" y="171.4">RXD</text>
<text x="158.6" y="174.5">4</text>
<text x="158.6" y="178.4">1</text>
<text x="161.6" y="175.3">TXD</text>
<text x="161.6" y="179.2">EN</text>
<text x="158.6" y="182.2">6</text>
<text x="161.6" y="183.1">STATE</text>
<text x="145" y="186.1">1</text>
<text x="150.3" y="186.1">2</text>
<text x="158.6" y="186.1">3</text>
<text x="161.6" y="187">GND</text>
</g>
<g font-size="1.5" fill="#808080">
<text x="73.2" y="47">MISO</text>
<text x="73.9" y="49">SCK</text>
<text x="122" y="49">MOSI</text>
<text x="118.1" y="76.2">LINE_CR/3.6C</text>
<text x="118.1" y="74.3">LINE_R/3.5C</text>
<text x="118.1" y="83.9">VBAT/1.3C</text>
<text x="118.1" y="82">LINE_L/3.4C</text>
<text x="118.1" y="80.1">LINE_CL/3.7C</text>
<text x="118.1" y="78.1">LINE_C/3.3C</text>
<text x="63.2" y="107.8" transform="rotate(-90 63.2 107.8)">AVCC/1.6B</text>
</g>
<g font-size="1.4" fill="#808080">
<text x="235.9" y="52.8">START</text>
<text x="236.7" y="58.6">ADC0</text>
<text x="237.5" y="56.7">SDA</text>
<text x="237.7" y="54.7">SCL</text>
<text x="55.8" y="64.5">RESET/4.6B</text>
<text x="236.7" y="60.6">ADC1</text>
<text x="118" y="87.8">ADC0</text>
<text x="118" y="85.9">ADC1</text>
<text x="236.4" y="89.7">RESET/4.6B</text>
<text x="237.8" y="87.8">EN_UART</text>
<text x="118" y="91.7">SCK</text>
<text x="118" y="93.6">MISO</text>
<text x="118" y="95.5">MOSI</text>
<text x="240.7" y="95.5">MISO</text>
<text x="240.7" y="93.6">MOSI</text>
<text x="241.4" y="91.7">SCK</text>
<text x="109.3" y="97">START</text>
<text x="109.3" y="99">USER</text>
<text x="118" y="101.4">ENC_ENABLE/4.1D</text>
<text x="241.3" y="97.5">RXD</text>
<text x="241.5" y="99.4">TXD</text>
<text x="109.3" y="102.8">LED_GREEN</text>
<text x="109.3" y="104.8">LED_RED</text>
<text x="118" y="109.1">LINE_PWR/3.2C</text>
<text x="118" y="111.1">LED_BOTTOM/1.7D</text>
<text x="118" y="113">EN_UART</text>
<text x="118" y="115">DIR_LB/4.3C</text>
<text x="118" y="116.9">DIR_LA/4.3C</text>
<text x="118" y="118.9">DIR_RB/4.3B</text>
<text x="109.3" y="120.3">SDA</text>
<text x="109.3" y="122.3">SCL</text>
<text x="188" y="120.8">SDA</text>
<text x="188" y="122.8">SCL</text>
<text x="118" y="126.7">MOTL_PWM/4.2C</text>
<text x="118" y="128.6">MOTR_PWM/4.2B</text>
<text x="109.3" y="137.8">TXD</text>
<text x="118" y="136.4">ENC_LEFT/4.5E</text>
<text x="118" y="134.4">ENC_RIGHT/4.3E</text>
<text x="118" y="132.5">DIR_RA/4.3B</text>
<text x="109.3" y="139.7">RXD</text>
<text x="132.9" y="157.7">EN_UART</text>
<text x="128.7" y="170.9">TXD</text>
<text x="150.1" y="170.9">TXD_3V3</text>
<text x="150.1" y="174.7">RXD</text>
</g>
</svg>
